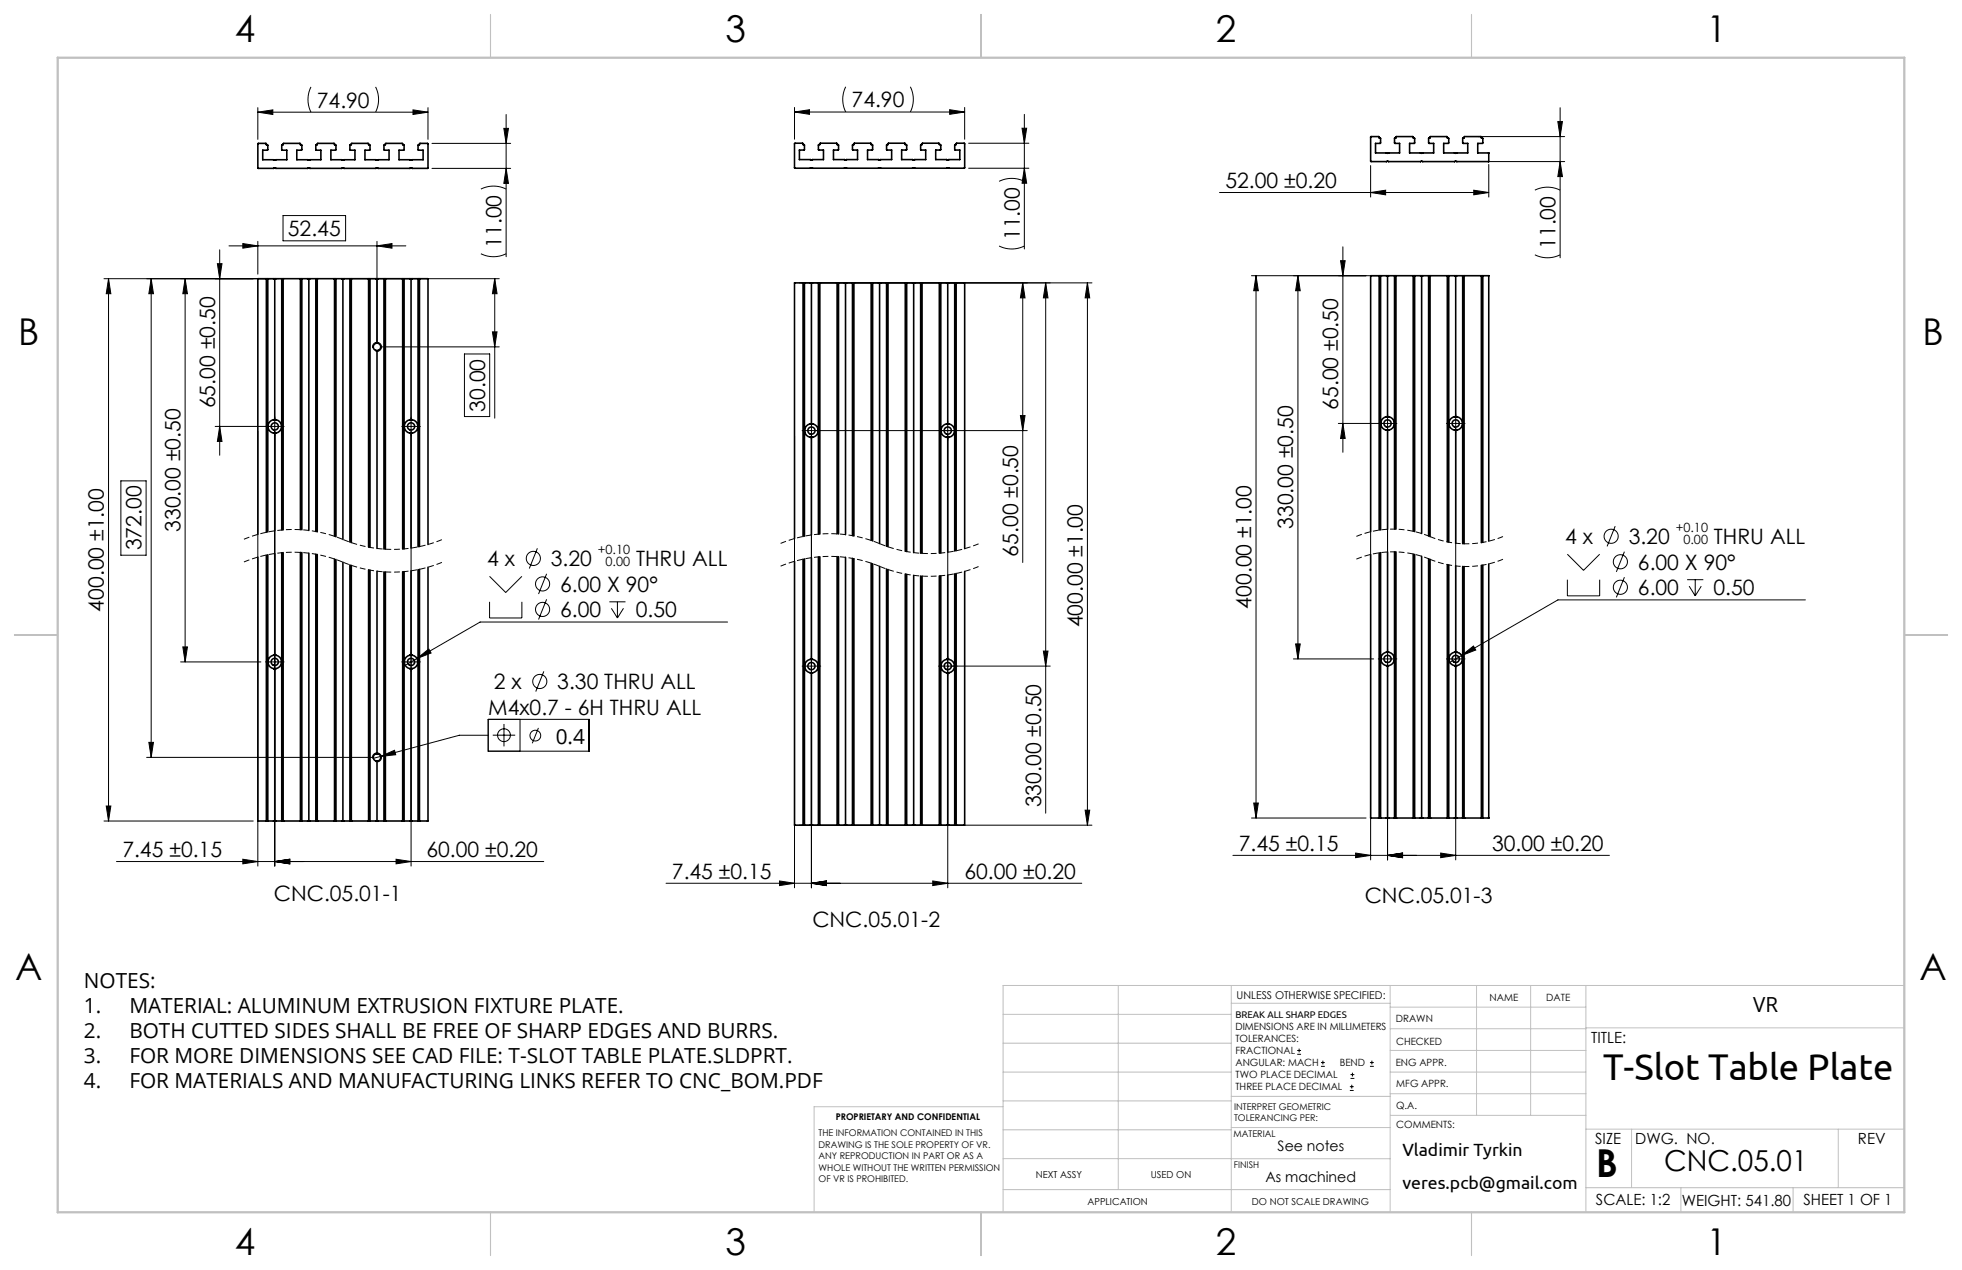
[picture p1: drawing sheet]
<svg xmlns="http://www.w3.org/2000/svg" width="432mm" height="279mm" viewBox="0 0 432 279" stroke-linecap="round" stroke-linejoin="round" font-family="sans-serif">
<g fill="none" stroke="#000" stroke-width=".22">
<path d="M68.4 19.1a6.2 6.2 0 0 0 0 5.6M82.7 19.1a6.2 6.2 0 0 1 0 5.6M186.1 19.1a6.2 6.2 0 0 0 0 5.5M200.3 19.1a6.2 6.2 0 0 1 0 5.5M56.7 24.7l3.3-.5v1zM56.7 23.7v7M56.7 24.7h37.5M90.9 24.2l3.3 .5-3.3 .5zM94.2 23.7v7M95.1 37h17.3M95.1 31.5h17.3M110.9 28.2h1l-.5 3.3z"/>
<path d="M111.4 25.2v31.3M111.4 37l.5 3.3h-1zM174.9 24.6l3.3-.5v1.1zM174.9 23.6v7M174.9 24.6h37.4M209 24.1l3.3 .5-3.3 .6zM212.3 23.6v7M213.2 37h13.2M213.2 31.5h13.2M219.9 39.9a6.2 6.2 0 0 1 5.5 0M224.9 28.2h1l-.5 3.3zM225.4 25.2v29.6"/>
<path d="M225.4 37l.5 3.3h-1zM301.6 36.4v7M325.3 30h19.1M327.3 35.5h17.1M327.6 36.2v7.2M342.8 26.7h1.1l-.5 3.3zM343.4 23.7v33M343.4 35.5l.5 3.3h-1.1zM47.8 58h1.1l-.6 3.3zM48.3 55v45.2M50.4 54.1h38.9M53.4 53.6l3.3 .5-3.3 .5z"/>
<path d="M56.7 53.1v7.2M62.3 47.4h13.8v5.6h-13.8zM83 54.1l3.3-.5v1zM83 53.1v22.2M105.8 55.8a6.2 6.2 0 0 0 5.6 0M105.8 41.6a6.2 6.2 0 0 1 5.6 0M219.9 54.1a6.2 6.2 0 0 0 5.5 0M268.4 42.4h59.2M295 57.4h1l-.5 3.3zM295.5 54.3v45.2M301.6 42.4l3.4-.6v1.1zM324.3 41.8l3.3 .6-3.3 .5z"/>
<path d="M337.8 56.1a6.2 6.2 0 0 0 5.6 0M337.8 41.8a6.2 6.2 0 0 1 5.6 0M23.9 61.3v119.3M23.9 61.3l.5 3.3h-1zM33.3 61.3v105.3M33.3 61.3l.5 3.3h-1zM40.7 61.3l.6 3.3h-1.1zM40.7 61.3v84.3M61.4 61.3h-38.5M76.2 61.3h33.7M82 76.6a1 1 0 0 1 .9-1.3 1 1 0 0 1 1.1 1.1 1 1 0 0 1-1.3 .9M84 76.3h25.9"/>
<path d="M102.2 77.9h5.6v13.7h-5.6zM108.4 73h1l-.5 3.3zM108.9 61.3v30.7M108.9 61.3l.5 3.3h-1zM175.9 62.2h64.4M225.1 62.2v61.5M225.1 62.2l.5 3.3h-1zM230.1 62.2v116.7M230.1 62.2l.5 3.3h-1zM239.3 62.2v119.3M239.3 62.2l.5 3.3h-1zM275.4 60.7h29"/>
<path d="M276.4 60.7l.5 3.3h-1zM276.4 60.7v119.3M285.6 60.7v84.3M285.6 60.7l.6 3.3h-1.1zM48.3 93.8l.6 3.3h-1.1zM56.7 94.8v95.7M60.5 92.6v97.9M61.7 93.8h-14.4M89.2 93.8h2.5M90.5 92.6v97.9M174.9 95.7v99.6M177.3 94.7h48.8"/>
<path d="M178.6 93.5v101.8M208.6 93.5v101.8M224.6 91.4h1l-.5 3.3zM294.5 93.2h12.1M295.5 93.2l.5 3.3h-1zM301.6 94.2v95M305.4 91.9v97.3M319.1 93.2h2.5M320.4 91.9v97.3M26.6 105.8h5.6v16.3h-5.6zM355.5 115.8l-1.8 4.4M107.7 126.8l3.6 3.5 3.6-3.5"/>
<path d="M107.7 132.4v3.6h7.2v-3.6M118.3 120.6l-1.8 4.5M120.3 126.2l-1.8 4.5M120.3 131.8l-1.8 4.5M134.1 132.4h3.6M134.5 133.8l1.4 2.2M135.9 132.4v3.6M137.2 133.8l-1.3 2.2M160.1 136.8h-54.4l-13.9 8.1M344.9 121.9l3.6 3.6 3.6-3.6M344.9 127.5v3.6h7.2v-3.6M357.5 121.4l-1.8 4.4"/>
<path d="M357.5 127l-1.8 4.4M371.3 127.5h3.6M371.8 129l1.3 2.1M373.1 127.5v3.6M374.4 129l-1.3 2.1M397.3 132h-54.4l-21.2 12.2M39.7 145.6h17.7M40.2 142.3h1.1l-.6 3.3zM59.2 145.6h2.5M89.2 145.6h2.5M91.8 144.9l2.6-2.1 .5 .9zM91.8 144.9l-2.6 1.5"/>
<path d="M107.4 158.3h22.2v7h-22.2zM110.9 159.3v4.9M114.4 158.3v7M119.7 147.7l-1.8 4.4M177.3 146.5h2.5M207.3 146.5h23.8M229.6 143.2h1l-.5 3.3zM284.6 145h17.7M285.1 141.7h1.1l-.6 3.3zM304.1 145h2.5M319.1 145h2.5M321 143.6a1.5 1.5 0 0 1 .4 2.5"/>
<path d="M321.7 144.2l2.6-2.1 .5 .9zM321.7 144.2l-2.6 1.5M23.4 177.3h1l-.5 3.3zM32.3 166.6h49.7M32.8 163.3h1l-.5 3.3zM82 166.9a1 1 0 0 1 .9-1.3 1 1 0 0 1 1.1 1.1 1 1 0 0 1-1.3 .9M83.8 166.4l3-1.3 .3 .9zM107.4 161.8h-6.3l-18.9 5M108.4 161.7h5M118.5 160.1l-1.4 3.4M238.8 178.2h1l-.5 3.3zM275.4 180h25.2"/>
<path d="M275.9 176.7h1l-.5 3.3zM22.9 180.6h32.8M25.6 189.5h94.1M53.4 189l3.3 .5-3.3 .5zM60.5 189.5l3.3-.5v1zM87.2 189l3.3 .5-3.3 .5zM146.6 194.3h91.5M171.6 193.8l3.3 .5-3.3 .5zM175.9 181.5h64.4M178.6 194.3l3.3-.5v1zM205.3 193.8l3.3 .5-3.3 .5zM271.3 188.2h82.9"/>
<path d="M298.3 187.7l3.3 .5-3.3 .5zM305.4 188.2l3.3-.5v1zM317.1 187.7l3.3 .5-3.3 .5zM285.5 231.9h.8M285.5 231.1h.8M285.9 230.7v.8M290.7 234.6h.9M290.7 233.8h.9M291.1 233.3v.9M297.1 239.9h.8M297.1 239.1h.8M297.2 237.3h.9"/>
<path d="M297.2 236.4h.9M297.5 238.6v.9M297.6 236v.8M301.5 234.6h.8M301.5 233.8h.8M301.9 233.3v.9"/>
<circle cx="354.6" cy="118" r="1.56"/>
<circle cx="117.4" cy="122.9" r="1.56"/>
<circle cx="119.4" cy="128.5" r="1.56"/>
<circle cx="119.4" cy="134.1" r="1.56"/>
<circle cx="356.6" cy="123.6" r="1.56"/>
<circle cx="356.6" cy="129.2" r="1.56"/>
<circle cx="118.8" cy="149.9" r="1.56"/>
<circle cx="110.9" cy="161.7" r="1.41"/>
<circle cx="117.8" cy="161.8" r="1.18"/>
</g>
<path d="M75.5 118.7a28.5 28.5 0 0 0-21.9 0M97.4 118.7a28.5 28.5 0 0 1-21.9 0M193.6 119.6a28.5 28.5 0 0 0-21.9 0M215.5 119.6a28.5 28.5 0 0 1-21.9 0M75.5 123.7a28.5 28.5 0 0 0-21.9 0M97.4 123.7a28.5 28.5 0 0 1-21.9 0M193.6 124.6a28.5 28.5 0 0 0-21.9 0M215.5 124.6a28.5 28.5 0 0 1-21.9 0" fill="none" stroke="#000" stroke-width=".22" stroke-dasharray="1.3 .6" stroke-dashoffset="-.1" stroke-linecap="butt"/>
<path d="M314.6 118a21 21 0 0 0-16.1 0M330.8 118a21 21 0 0 1-16.2 0M314.6 123a21 21 0 0 0-16.1 0M330.8 123a21 21 0 0 1-16.2 0" fill="none" stroke="#000" stroke-width=".22" stroke-dasharray="1.3 .6" stroke-linecap="butt"/>
<g fill="none" stroke="#000" stroke-width=".22" stroke-dasharray="15.2 1.3 1.3 1.3">
<path d="M59.2 93.8h-.8M60.5 92.6v-.8M60.5 95.1v.8M61.7 93.8h.8M89.2 93.8h-.8M90.5 92.6v-.8M90.5 95.1v.8M91.7 93.8h.8M177.3 94.7h-.8M178.6 93.5v-.8M178.6 96v.8M179.8 94.7h.8"/>
<path d="M207.3 94.7h-.8M208.6 93.5v-.8M208.6 96v.8M209.8 94.7h.8M304.1 93.2h-.8M305.4 91.9v-.8M305.4 94.4v.8M306.6 93.2h.8M319.1 93.2h-.8M320.4 91.9v-.8M320.4 94.4v.8M321.6 93.2h.8"/>
<path d="M59.2 145.6h-.8M60.5 144.4v-.8M60.5 146.9v.8M61.7 145.6h.8M89.2 145.6h-.8M90.5 144.4v-.8M90.5 146.9v.8M91.7 145.6h.8M177.3 146.5h-.8M178.6 145.3v-.8M178.6 147.8v.8M179.8 146.5h.8"/>
<path d="M207.3 146.5h-.8M208.6 145.3v-.8M208.6 147.8v.8M209.8 146.5h.8M304.1 145h-.8M305.4 143.7v-.8M305.4 146.2v.8M306.6 145h.8M319.1 145h-.8M320.4 143.7v-.8M320.4 146.2v.8M321.6 145h.8"/>
</g>
<g fill="none" stroke="#c0c0c0" stroke-width=".22">
<path d="M246.1 216.8v44.9M271 216.8v49.9M305.9 216.8v49.9M325 216.8v28.6M336.9 216.8v28.6M349 216.8v49.9M419.1 216.8h-198.3v49.9M220.8 235.9h50.2M220.8 229.5h50.2M220.8 223.2h50.2M271 220.7h34.9M305.9 231.1h43.1"/>
<path d="M305.9 226.3h43.1M305.9 221.6h43.1M305.9 235.9h43.1M349 226.1h70.1M220.8 254.9h85.1M220.8 248.6h50.2M220.8 242.2h50.2M220.8 243.5h-41.6v23.2M271 248.1h35.1M271 241.2h35.1M305.9 240.6h43.1M306.1 245.4h42.9"/>
<path d="M349 248.4h70.1M359.1 248.4v12.9M404.6 248.4v12.9M220.8 261.7h85.1M349 261.3h70.1M369.9 261.3v5.4M394.6 261.3v5.4"/>
</g>
<path d="M107.9 3.2v9.5M215.9 3.2v9.5M323.8 3.2v9.5M3.2 139.7h9.5M419.1 139.7h9.5M107.9 266.7v9.5M215.9 266.7v9.5M323.8 266.7v9.5" fill="none" stroke="#c0c0c0" stroke-width=".25"/>
<path d="M12.7 12.7h406.4v254h-406.4z" fill="none" stroke="#c0c0c0" stroke-width=".5"/>
<g fill="#000">
<path d="M239.3 62.2l.5 3.3h-1zM238.8 178.2h1l-.5 3.3zM276.4 60.7l.5 3.3h-1zM275.9 176.7h1l-.5 3.3zM23.9 61.3l.5 3.3h-1zM23.4 177.3h1l-.5 3.3z"/>
<path d="M285.6 60.7l.6 3.3h-1.1zM285.1 141.7h1.1l-.6 3.3zM40.7 61.3l.6 3.3h-1.1zM40.2 142.3h1.1l-.6 3.3z"/>
<path d="M224.6 91.4h1l-.5 3.3zM225.1 62.2l.5 3.3h-1zM295.5 93.2l.5 3.3h-1zM295 57.4h1l-.5 3.3zM48.3 93.8l.6 3.3h-1.1zM47.8 58h1.1l-.6 3.3zM108.4 73h1l-.5 3.3zM108.9 61.3l.5 3.3h-1zM32.8 163.3h1l-.5 3.3zM33.3 61.3l.5 3.3h-1zM111.4 37l.5 3.3h-1zM110.9 28.2h1l-.5 3.3zM225.4 37l.5 3.3h-1zM224.9 28.2h1l-.5 3.3zM343.4 35.5l.5 3.3h-1.1zM342.8 26.7h1.1l-.5 3.3z"/>
<path d="M229.6 143.2h1l-.5 3.3zM230.1 62.2l.5 3.3h-1z"/>
<path d="M321.7 144.2l3.1-1.2-.5-.9zM83.8 166.4l3.3-.4-.3-.9zM91.8 144.9l3.1-1.2-.5-.9z"/>
<path d="M178.6 194.3l3.3-.5v1zM171.6 193.8l3.3 .5-3.3 .5zM205.3 193.8l3.3 .5-3.3 .5zM178.6 194.3l3.3-.5v1zM305.4 188.2l3.3-.5v1zM298.3 187.7l3.3 .5-3.3 .5zM317.1 187.7l3.3 .5-3.3 .5zM305.4 188.2l3.3-.5v1zM60.5 189.5l3.3-.5v1zM53.4 189l3.3 .5-3.3 .5zM87.2 189l3.3 .5-3.3 .5zM60.5 189.5l3.3-.5v1zM83 54.1l3.3-.5v1zM53.4 53.6l3.3 .5-3.3 .5zM90.9 24.2l3.3 .5-3.3 .5zM56.7 24.7l3.3-.5v1zM209 24.1l3.3 .5-3.3 .6zM174.9 24.6l3.3-.5v1.1zM324.3 41.8l3.3 .6-3.3 .5zM301.6 42.4l3.4-.6v1.1z"/>
</g>
<g fill="none" stroke="#000" stroke-width=".35">
<path d="M68.2 35.2l-2.9-.1v-2.1l1.1-.1v-1l-.3-.1-.1-.3h-3.6l-.1 .3-.3 .1v1.1h1.1v2.1h-5.3v-2.1h1.1v-1.1l-.3-.1-.1-.3-1.8 .1 .1 5.4h11.4M68.2 35.2h.1M68.2 37h.1M68.2 35.1h2.4v-2.1l-1.1-.1v-1l.3-.1 .1-.3 3.7 .1v.2l.3 .1v1l-1.1 .1v2.1h2.4M68.2 37h7M75.2 35.1h.1M75.2 37h.1M75.2 35.2l2.9-.1v-2.1l-1.1-.1v-1l.3-.1 .1-.3h3.6l.1 .3 .3 .1v1.1h-1.1v2.1h5.3v-2.1l-1.1-.1v-1l.3-.1 .1-.3h3.6l.1 .3 .3 .1v1.1h-1.1v2.1h5.3v-2.1h-1.1v-1.1l.3-.1 .1-.3 1.8 .1-.1 5.4h-18.9M193.8 35.1h-2.9v-2.1l1.1-.1v-1l-.3-.1-.1-.3h-3.5l-.2 .3-.3 .1 .1 1.1h1v2.1h-5.3v-2.1l1.1-.1v-1l-.3-.1-.1-.3h-3.5l-.2 .3-.3 .1 .1 1.1h1v2.1h-5.3v-2.1h1.1v-1.1l-.3-.1-.1-.3-1.7 .1 .1 5.4h18.8M193.8 35.1h.1M193.9 37h.1M193.9 35.1h2.3v-2.1l-1.1-.1v-1l.3-.1 .2-.3h3.5l.1 .3 .3 .1v1.1h-1.1v2.1h5.3v-2.1l-1.1-.1v-1l.3-.1 .2-.3h3.5l.1 .3 .3 .1v1.1h-1.1v2.1h5.3v-2.1h-1l-.1-1.1 .3-.1 .1-.3 1.8 .1-.1 5.4h-18.3"/>
<path d="M312.6 33.6h-2.4v-2.1l1.1-.1v-1l-.3-.1-.1-.3h-3.6l-.1 .3-.3 .1v1.1h1.1v2.1h-5.3v-2.1h1.1v-1.1l-.3-.1-.1-.2h-1.7v5.4h10.9M312.6 33.6h.1M312.6 35.5h.1M312.6 35.5h.5M312.6 33.7h.5M313.1 33.7h.1M313.1 35.5h.1M313.1 33.6h2.4v-2.1l-1.1-.1v-1l.3-.1 .1-.2h3.7v.2l.3 .1v1l-1.1 .1v2.1l2.7 .1 2.6-.1v-2.1l-1.1-.1v-1l.3-.1 .1-.2 3.6-.1 .1 .3 .3 .1v1l-1.1 .1v2.1l2.4 .1M327.6 35.5h-14.5M327.6 33.7h.1M327.6 33.7v1.8M327.6 35.5h.1"/>
<path d="M58.6 61.3h-1.9v56.3M58.6 61.3h.3M58.6 61.3v55.8M58.9 61.3h3.1M58.9 61.3v55.7M60.2 61.3h.1M60.5 61.3v31M60.7 61.3h.1M62 61.3h.3M62 61.3v55.3M62.3 61.3h3.8M62.3 61.3v55.3"/>
<path d="M66.1 61.3h.3M66.1 61.3v55.2M66.4 61.3h3.1M66.4 61.3v55.3M67.7 61.3h.1M68 61.3v55.4M68.2 61.3h.1M69.5 61.3h.3M69.5 61.3v55.6M69.8 61.3h3.8M69.8 61.3v55.7M73.6 61.3h.3"/>
<path d="M73.6 61.3v56.7M73.9 61.3h3.1M73.9 61.3v56.8M75.2 61.3h.1M75.5 61.3v57.4M75.7 61.3h.1M77 61.3h.3M77 61.3v58M77.3 61.3h3.8M77.3 61.3v58.1M81.1 61.3h.3M81.1 61.3v59.1"/>
<path d="M81.4 61.3h3.1M81.4 61.3v59.1M82.7 61.3h.1M83 75.5a.82 .82 0 0 1 .8 .8 .82 .82 0 0 1-.8 .8M83 75.5a.82 .82 0 0 0-.9 .8 .82 .82 0 0 0 .9 .8M83 61.3v14.2M83 77.1v43.6M83.2 61.3h.1M84.5 61.3h.3M84.5 61.3v59.5M84.8 61.3h3.8M84.8 61.3v59.5"/>
<path d="M88.6 61.3h.3M88.6 61.3v59.5M88.9 61.3h3.1M88.9 61.3v59.5M90.2 61.3h.1M90.5 61.3v31M90.7 61.3h.1M92 61.3h.3M92 61.3v59M92.3 61.3h1.9v58.5M92.3 61.3v59M176.7 62.2h-1.8v56.3"/>
<path d="M176.7 62.2h.3M176.7 62.2v55.8M177 62.2h3.1M177 62.2v55.8M178.3 62.2h.1M178.6 62.2v31M178.8 62.2h.1M180.1 62.2h.3M180.1 62.2v55.3M180.4 62.2h3.8M180.4 62.2v55.3M184.2 62.2h.3"/>
<path d="M184.2 62.2v55.3M184.5 62.2h3.1M184.5 62.2v55.3M185.8 62.2h.1M186.1 62.2v55.4M186.3 62.2h.1M187.6 62.2h.3M187.6 62.2v55.6M187.9 62.2h3.8M187.9 62.2v55.7M191.7 62.2h.3M191.7 62.2v56.7"/>
<path d="M192 62.2h3.1M192 62.2v56.8M193.3 62.2h.1M193.6 62.2v57.4M193.8 62.2h.1M195.1 62.2h.3M195.1 62.2v58M195.4 62.2h3.8M195.4 62.2v58.1M199.2 62.2h.3M199.2 62.2v59.1M199.5 62.2h3.1"/>
<path d="M199.5 62.2v59.1M200.8 62.2h.1M201.1 62.2v59.4M201.3 62.2h.1M202.6 62.2h.3M202.6 62.2v59.5M202.9 62.2h3.8M202.9 62.2v59.5M206.7 62.2h.3M206.7 62.2v59.5M207 62.2h3.1M207 62.2v59.5"/>
<path d="M208.3 62.2h.1M208.6 62.2v31M208.8 62.2h.1M210.1 62.2h.3M210.1 62.2v59M210.4 62.2h1.9v58.5M210.4 62.2v59M303.5 60.7h-1.9v56.3M303.5 60.7h.3M303.5 60.7v55.9M303.8 60.7h3.1M303.8 60.7v55.9"/>
<path d="M305.1 60.7h.1M305.4 60.7v31M305.6 60.7h.1M306.9 60.7h.3M306.9 60.7v55.7M307.2 60.7h3.8M307.2 60.7v55.7M311 60.7h.3M311 60.7v56.2M311.3 60.7h3.1M311.3 60.7v56.3M312.6 60.7h.1"/>
<path d="M312.9 60.7v56.7M313.1 60.7h.1M314.4 60.7h.3M314.4 60.7v57.2M314.7 60.7h3.8M314.7 60.7v57.4M318.5 60.7h.3M318.5 60.7v58.5M318.8 60.7h3.1M318.8 60.7v58.6M320.1 60.7h.1M320.4 60.7v31"/>
<path d="M320.6 60.7h.1M321.9 60.7h.3M321.9 60.7v58.9M322.2 60.7h3.8M322.2 60.7v58.9M326 60.7h.3M326 60.7v58.7M326.3 60.7h1.3M326.3 60.7v58.6M327.6 60.7h.1M327.6 60.7v58.4M60.5 92.3a1.5 1.5 0 0 0-1.5 1.5 1.5 1.5 0 0 0 1.5 1.5"/>
<path d="M60.5 92.3a1.5 1.5 0 0 1 1.5 1.5 1.5 1.5 0 0 1-1.5 1.5M60.5 95.3v21.5M90.5 92.3a1.5 1.5 0 0 0-1.5 1.5 1.5 1.5 0 0 0 1.5 1.5M90.5 92.3a1.5 1.5 0 0 1 1.5 1.5 1.5 1.5 0 0 1-1.5 1.5M90.5 95.3v25.3M178.6 93.2a1.5 1.5 0 0 1 1.5 1.5 1.5 1.5 0 0 1-1.5 1.5M178.6 93.2a1.5 1.5 0 0 0-1.5 1.5 1.5 1.5 0 0 0 1.5 1.5M178.6 96.2v21.5M208.6 93.2a1.5 1.5 0 0 1 1.5 1.5 1.5 1.5 0 0 1-1.5 1.5M208.6 93.2a1.5 1.5 0 0 0-1.5 1.5 1.5 1.5 0 0 0 1.5 1.5M208.6 96.2v25.3M305.4 91.7a1.5 1.5 0 0 1 1.5 1.5 1.5 1.5 0 0 1-1.5 1.5"/>
<path d="M305.4 91.7a1.5 1.5 0 0 0-1.5 1.5 1.5 1.5 0 0 0 1.5 1.5M305.4 94.7v21.7M320.4 91.7a1.5 1.5 0 0 1 1.5 1.5 1.5 1.5 0 0 1-1.5 1.5M320.4 91.7a1.5 1.5 0 0 0-1.5 1.5 1.5 1.5 0 0 0 1.5 1.5M320.4 94.7v24.8M56.7 122.6v58h1.9M58.6 122.1v58.5M58.9 122v58.6M60.5 121.8v22.3M62 121.6v59M62.3 121.6v59M66.1 121.5v59.1"/>
<path d="M66.4 121.6v59M68 121.7v58.9M69.5 121.9v58.7M69.8 122v58.6M73.6 123v57.6M73.9 123.1v57.5M75.5 123.7v56.9M77 124.3v56.3M77.3 124.4v56.2M81.1 125.4v55.2M81.4 125.4v55.2M83 125.7v40.1"/>
<path d="M84.5 125.8v54.8M84.8 125.8v54.8M88.6 125.8v54.8M88.9 125.8v54.8M90.5 125.6v18.5M92 125.3v55.3M92.3 125.2v55.4M94.2 124.8v55.8h-1.9M174.9 123.5v58h1.8M176.7 123v58.5M177 123v58.5M178.6 122.7v22.3"/>
<path d="M180.1 122.5v59M180.4 122.5v59M184.2 122.5v59M184.5 122.5v59M186.1 122.6v58.9M187.6 122.8v58.7M187.9 122.9v58.6M191.7 123.9v57.6M192 124v57.5M193.6 124.6v56.9M195.1 125.2v56.3M195.4 125.3v56.2"/>
<path d="M199.2 126.3v55.2M199.5 126.3v55.2M201.1 126.6v54.9M202.6 126.7v54.8M202.9 126.7v54.8M206.7 126.7v54.8M207 126.7v54.8M208.6 126.5v18.5M210.1 126.2v55.3M210.4 126.2v55.3M212.3 125.7v55.8h-1.9M301.6 122v58h1.9"/>
<path d="M303.5 121.6v58.4M303.8 121.6v58.4M305.4 121.4v22.1M306.9 121.4v58.6M307.2 121.4v58.6M311 121.9v58.1M311.3 122v58M312.9 122.4v57.6M314.4 122.9v57.1M314.7 123.1v56.9M318.5 124.2v55.8M318.8 124.3v55.7"/>
<path d="M320.4 124.5v19M321.9 124.6v55.4M322.2 124.6v55.4M326 124.4v55.6M326.3 124.3v55.7M327.6 124.1v55.9M60.5 144.1a1.5 1.5 0 0 0-1.5 1.5 1.5 1.5 0 0 0 1.5 1.5M60.5 144.1a1.5 1.5 0 0 1 1.5 1.5 1.5 1.5 0 0 1-1.5 1.5M60.5 147.1v33.5M90.5 144.1a1.5 1.5 0 0 0-1.5 1.5 1.5 1.5 0 0 0 1.5 1.5M90.5 144.1a1.5 1.5 0 0 1 1.5 1.5 1.5 1.5 0 0 1-1.5 1.5M90.5 147.1v33.5"/>
<path d="M178.6 145a1.5 1.5 0 0 1 1.5 1.5 1.5 1.5 0 0 1-1.5 1.5M178.6 145a1.5 1.5 0 0 0-1.5 1.5 1.5 1.5 0 0 0 1.5 1.5M178.6 148v33.5M208.6 145a1.5 1.5 0 0 1 1.5 1.5 1.5 1.5 0 0 1-1.5 1.5M208.6 145a1.5 1.5 0 0 0-1.5 1.5 1.5 1.5 0 0 0 1.5 1.5M208.6 148v33.5M305.4 143.5a1.5 1.5 0 0 1 1.5 1.5 1.5 1.5 0 0 1-1.5 1.5M305.4 143.5a1.5 1.5 0 0 0-1.5 1.5 1.5 1.5 0 0 0 1.5 1.5M305.4 146.5v33.5M320.4 143.5a1.5 1.5 0 0 1 1.5 1.5 1.5 1.5 0 0 1-1.5 1.5M320.4 143.5a1.5 1.5 0 0 0-1.5 1.5 1.5 1.5 0 0 0 1.5 1.5M320.4 146.5v33.5"/>
<path d="M83 165.8a.82 .82 0 0 1 .8 .8 .82 .82 0 0 1-.8 .8M83 165.8a.82 .82 0 0 0-.9 .8 .82 .82 0 0 0 .9 .8M83 167.4v13.2M303.5 180h.3M303.8 180h3.1M305.1 180h.1M305.6 180h.1M306.9 180h.3M307.2 180h3.8M311 180h.3M311.3 180h3.1M312.6 180h.1"/>
<path d="M313.1 180h.1M314.4 180h.3M314.7 180h3.8M318.5 180h.3M318.8 180h3.1M320.1 180h.1M320.6 180h.1M321.9 180h.3M322.2 180h3.8M326 180h.3M326.3 180h1.3M327.6 180h.1"/>
<path d="M58.6 180.6h.3M58.9 180.6h3.1M60.2 180.6h.1M60.7 180.6h.1M62 180.6h.3M62.3 180.6h3.8M66.1 180.6h.3M66.4 180.6h3.1M67.7 180.6h.1M68.2 180.6h.1M69.5 180.6h.3M69.8 180.6h3.8"/>
<path d="M73.6 180.6h.3M73.9 180.6h3.1M75.2 180.6h.1M75.7 180.6h.1M77 180.6h.3M77.3 180.6h3.8M81.1 180.6h.3M81.4 180.6h3.1M82.7 180.6h.1M83.2 180.6h.1M84.5 180.6h.3M84.8 180.6h3.8"/>
<path d="M88.6 180.6h.3M88.9 180.6h3.1M90.2 180.6h.1M90.7 180.6h.1M92 180.6h.3M176.7 181.5h.3M177 181.5h3.1M178.3 181.5h.1M178.8 181.5h.1M180.1 181.5h.3M180.4 181.5h3.8M184.2 181.5h.3"/>
<path d="M184.5 181.5h3.1M185.8 181.5h.1M186.3 181.5h.1M187.6 181.5h.3M187.9 181.5h3.8M191.7 181.5h.3M192 181.5h3.1M193.3 181.5h.1M193.8 181.5h.1M195.1 181.5h.3M195.4 181.5h3.8M199.2 181.5h.3"/>
<path d="M199.5 181.5h3.1M200.8 181.5h.1M201.3 181.5h.1M202.6 181.5h.3M202.9 181.5h3.8M206.7 181.5h.3M207 181.5h3.1M208.3 181.5h.1M208.8 181.5h.1M210.1 181.5h.3"/>
<circle cx="60.5" cy="93.8" r=".8"/>
<circle cx="90.5" cy="93.8" r=".8"/>
<circle cx="178.6" cy="94.7" r=".8"/>
<circle cx="208.6" cy="94.7" r=".8"/>
<circle cx="305.4" cy="93.2" r=".8"/>
<circle cx="320.4" cy="93.2" r=".8"/>
<circle cx="60.5" cy="145.6" r=".8"/>
<circle cx="90.5" cy="145.6" r=".8"/>
<circle cx="178.6" cy="146.5" r=".8"/>
<circle cx="208.6" cy="146.5" r=".8"/>
<circle cx="305.4" cy="145" r=".8"/>
<circle cx="320.4" cy="145" r=".8"/>
</g>
<text font-size="8.5" x="351.3" y="259">B</text>
<text font-size="8.2" x="352.8" y="237.7">T-Slot Table Plate</text>
<g font-size="8.1">
<text x="51.7" y="9.3">4</text>
<text x="159.7" y="9.3">3</text>
<text x="267.6" y="9.3">2</text>
<text x="375.6" y="9.3">1</text>
<text x="4" y="76">B</text>
<text x="423.1" y="76">B</text>
<text x="3.3" y="215.7">A</text>
<text x="422.4" y="215.7">A</text>
<text x="51.7" y="276">4</text>
<text x="159.7" y="276">3</text>
<text x="267.6" y="276">2</text>
<text x="375.6" y="276">1</text>
</g>
<text font-size="6.3" x="366.2" y="257.6">CNC.05.01</text>
<g font-size="4.7">
<text x="69.7" y="23.7">74.90</text>
<text x="187.4" y="23.6">74.90</text>
<text x="269.7" y="41.3">52.00 ±0.20</text>
<text x="63.4" y="52">52.45</text>
<text x="224.4" y="52.8" transform="rotate(-90 224.4 52.8)">11.00</text>
<text x="110.4" y="54.5" transform="rotate(-90 110.4 54.5)">11.00</text>
<text x="342.3" y="54.8" transform="rotate(-90 342.3 54.8)">11.00</text>
<text x="47.3" y="89.8" transform="rotate(-90 47.3 89.8)">65.00 ±0.50</text>
<text x="106.8" y="90.6" transform="rotate(-90 106.8 90.6)">30.00</text>
<text x="294.5" y="90.2" transform="rotate(-90 294.5 90.2)">65.00 ±0.50</text>
<text x="39.7" y="117" transform="rotate(-90 39.7 117)">330.00 ±0.50</text>
<text x="284.6" y="116.4" transform="rotate(-90 284.6 116.4)">330.00 ±0.50</text>
<text x="344.5" y="119.7">4 x</text>
<text x="358.4" y="119.7">3.20</text>
<text x="377.2" y="119.7">THRU ALL</text>
<text x="31.1" y="121.1" transform="rotate(-90 31.1 121.1)">372.00</text>
<text x="107.3" y="124.6">4 x</text>
<text x="121.2" y="124.6">3.20</text>
<text x="140" y="124.6">THRU ALL</text>
<text x="224.1" y="122.5" transform="rotate(-90 224.1 122.5)">65.00 ±0.50</text>
<text x="360.5" y="125.3">6.00 X 90°</text>
<text x="123.3" y="130.2">6.00 X 90°</text>
<text x="360.5" y="130.9">6.00</text>
<text x="377.1" y="130.9">0.50</text>
<text x="22.9" y="134.5" transform="rotate(-90 22.9 134.5)">400.00 ±1.00</text>
<text x="123.3" y="135.8">6.00</text>
<text x="139.9" y="135.8">0.50</text>
<text x="275.4" y="133.9" transform="rotate(-90 275.4 133.9)">400.00 ±1.00</text>
<text x="238.3" y="138" transform="rotate(-90 238.3 138)">400.00 ±1.00</text>
<text x="108.7" y="151.6">2 x</text>
<text x="122.7" y="151.6">3.30 THRU ALL</text>
<text x="107.4" y="157.2">M4x0.7 - 6H THRU ALL</text>
<text x="229.1" y="177.6" transform="rotate(-90 229.1 177.6)">330.00 ±0.50</text>
<text x="26.9" y="188.5">7.45 ±0.15</text>
<text x="93.8" y="188.5">60.00 ±0.20</text>
<text x="272.6" y="187.2">7.45 ±0.15</text>
<text x="328.4" y="187.2">30.00 ±0.20</text>
<text x="147.9" y="193.3">7.45 ±0.15</text>
<text x="212.2" y="193.3">60.00 ±0.20</text>
<text x="60.3" y="198.2">CNC.05.01-1</text>
<text x="178.8" y="203.9">CNC.05.01-2</text>
<text x="300.4" y="198.7">CNC.05.01-3</text>
</g>
<g font-size="4.6">
<text x="122.3" y="163.8">0.4</text>
<text x="18.5" y="217.4">NOTES:</text>
<text x="18.5" y="222.9">1.</text>
<text x="28.5" y="222.9">MATERIAL: ALUMINUM EXTRUSION FIXTURE PLATE.</text>
<text x="385.9" y="222.7">VR</text>
<text x="18.5" y="228.4">2.</text>
<text x="18.5" y="233.9">3.</text>
<text x="28.5" y="228.4">BOTH CUTTED SIDES SHALL BE FREE OF SHARP EDGES AND BURRS.</text>
<text x="28.5" y="233.9">FOR MORE DIMENSIONS SEE CAD FILE: T-SLOT TABLE PLATE.SLDPRT.</text>
<text x="18.5" y="239.4">4.</text>
<text x="28.5" y="239.4">FOR MATERIALS AND MANUFACTURING LINKS REFER TO CNC_BOM.PDF</text>
</g>
<g font-size="3.9">
<text x="308.6" y="254.3">Vladimir Tyrkin</text>
<text x="308.6" y="261.6">veres.pcb@gmail.com</text>
</g>
<g font-size="3.4">
<text x="350.2" y="229.5">TITLE:</text>
<text x="351.1" y="251.6">SIZE</text>
<text x="359.9" y="251.6">DWG. NO.</text>
<text x="408.9" y="251.7">REV</text>
<text x="351.2" y="265.2">SCALE: 1:2</text>
<text x="370.1" y="265.3">WEIGHT: 541.80</text>
<text x="396.9" y="265.2">SHEET 1 OF 1</text>
</g>
<g font-size="3.2">
<text x="281.2" y="253.3">See notes</text>
<text x="278.5" y="260.1">As machined</text>
</g>
<g font-size="2.8">
<text x="368.8" y="117">+0.10</text>
<text x="370.5" y="119.7">0.00</text>
<text x="131.6" y="121.9">+0.10</text>
<text x="133.3" y="124.6">0.00</text>
</g>
<text font-size="2.4" x="272.2" y="219.7">UNLESS OTHERWISE SPECIFIED:</text>
<g font-size="2.2">
<text x="327.8" y="220.1">NAME</text>
<text x="340.3" y="220.2">DATE</text>
<text x="271.9" y="226.6">DIMENSIONS ARE IN MILLIMETERS</text>
<text x="307.2" y="224.9">DRAWN</text>
<text x="271.9" y="229.3">TOLERANCES:</text>
<text x="271.9" y="231.9">FRACTIONAL</text>
<text x="307.3" y="229.8">CHECKED</text>
<text x="271.9" y="234.6">ANGULAR: MACH</text>
<text x="271.9" y="237.2">TWO PLACE DECIMAL</text>
<text x="271.9" y="239.9">THREE PLACE DECIMAL</text>
<text x="294.9" y="234.6">BEND</text>
<text x="307.2" y="234.5">ENG APPR.</text>
<text x="307.3" y="239.2">MFG APPR.</text>
<text x="307.3" y="243.9">Q.A.</text>
<text x="307.3" y="248.1">COMMENTS:</text>
</g>
<g font-size="2.1">
<text x="271.9" y="224.1">BREAK ALL SHARP EDGES</text>
<text x="227.9" y="259.2">NEXT ASSY</text>
<text x="253.3" y="259.2">USED ON</text>
<text x="239.3" y="265">APPLICATION</text>
<text x="275.5" y="265.1">DO NOT SCALE DRAWING</text>
</g>
<g font-size="2">
<text x="271.6" y="244.1">INTERPRET GEOMETRIC</text>
<text x="180.2" y="250">THE INFORMATION CONTAINED IN THIS</text>
<text x="183.9" y="246.4">PROPRIETARY AND CONFIDENTIAL</text>
<text x="271.5" y="250.2">MATERIAL</text>
<text x="271.6" y="246.6">TOLERANCING PER:</text>
<text x="180.2" y="252.5">DRAWING IS THE SOLE PROPERTY OF VR.</text>
<text x="180.2" y="255.1">ANY REPRODUCTION IN PART OR AS A</text>
<text x="180.2" y="257.6">WHOLE WITHOUT THE WRITTEN PERMISSION</text>
<text x="271.5" y="257">FINISH</text>
<text x="180.2" y="260.1">OF VR IS PROHIBITED.</text>
</g>
</svg>
